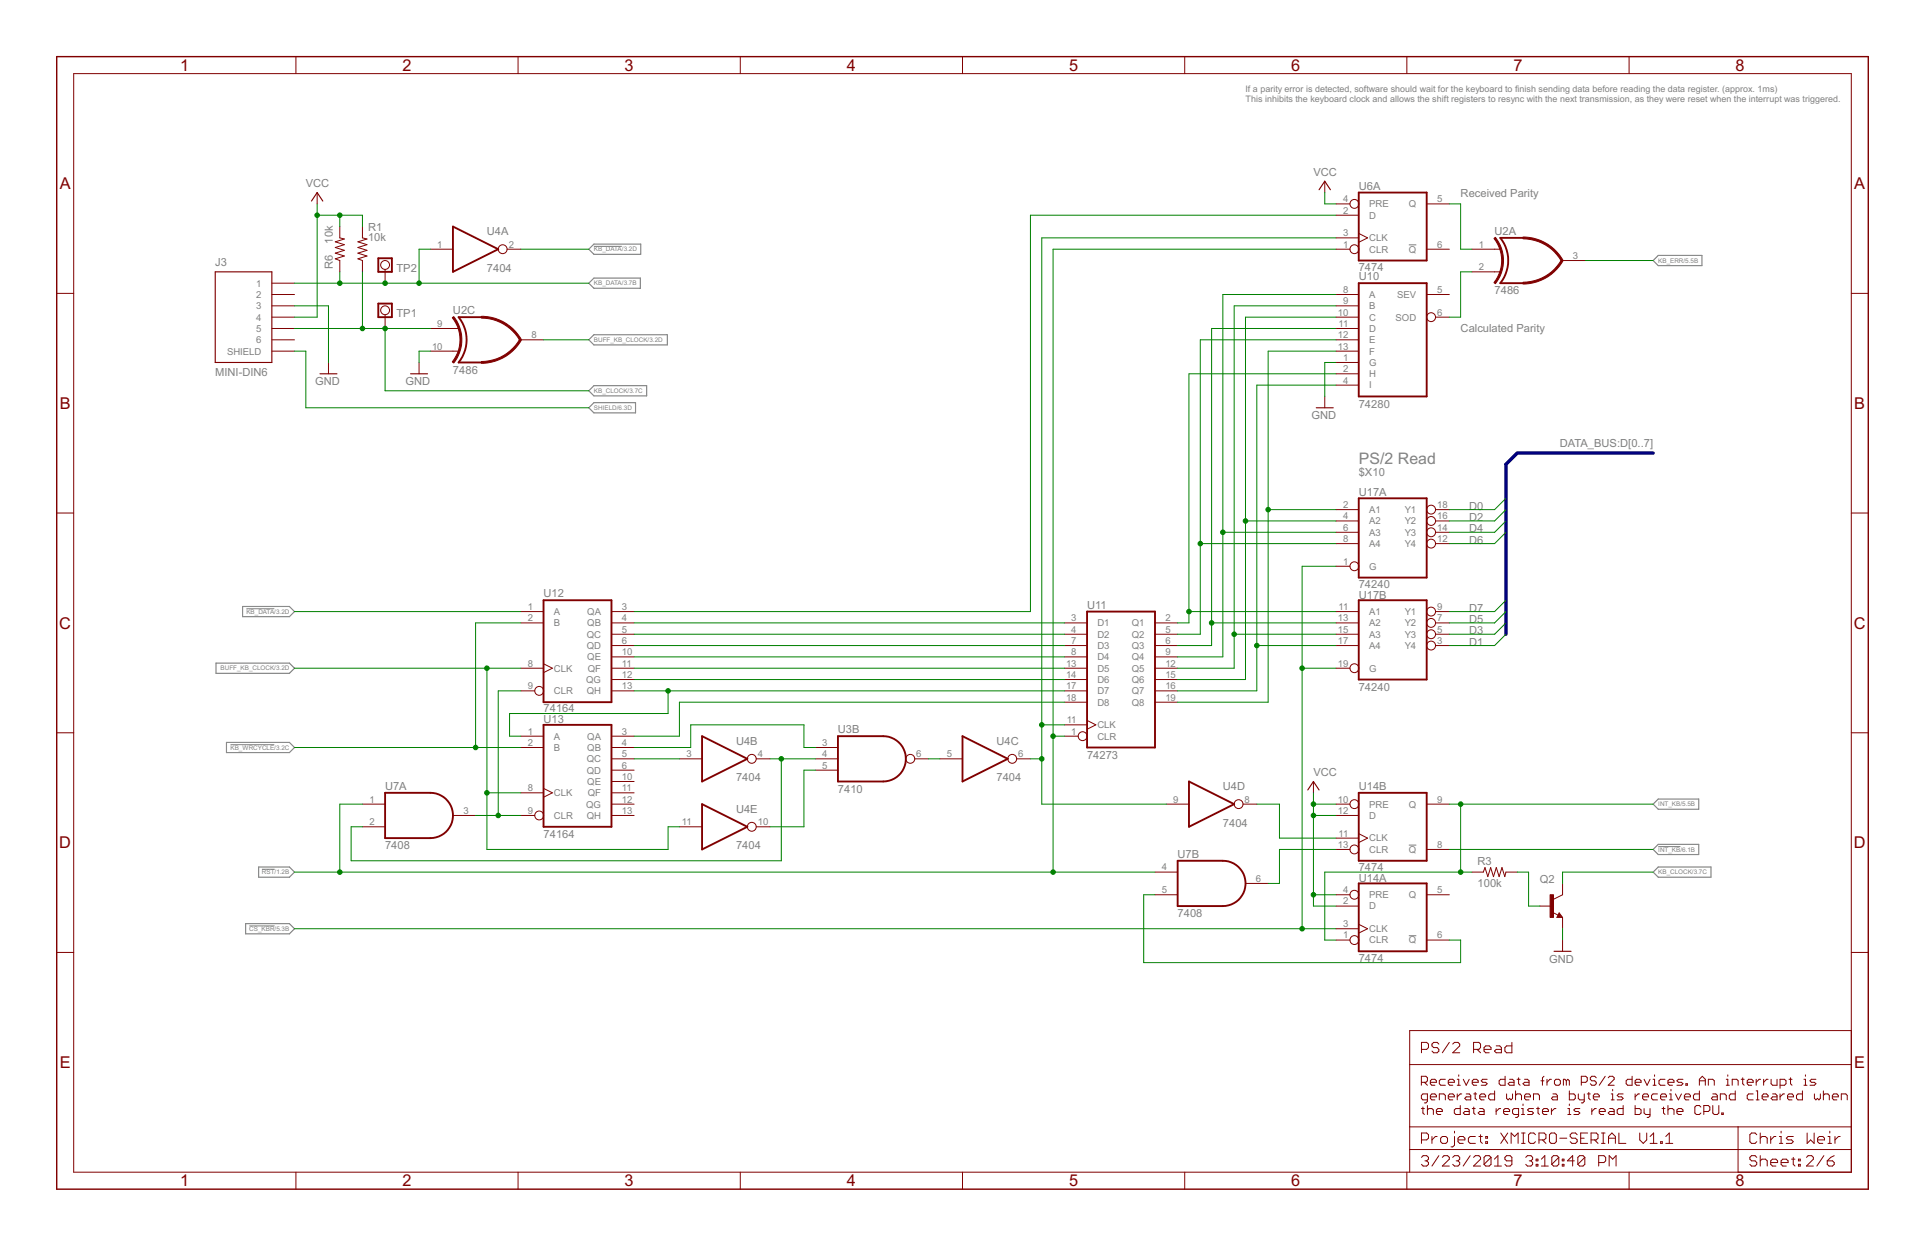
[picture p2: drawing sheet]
<svg xmlns="http://www.w3.org/2000/svg" width="432mm" height="279mm" viewBox="0 0 432 279" stroke-linecap="round" stroke-linejoin="round" font-family="sans-serif">
<path d="M133.2 55.2h6.3M316 54.9h1.7M55.3 136.5h6.2M51.7 167h9.8M58.8 194.9h2.8M316 189.5h1.7M372 189.8h4.9M55.9 207.6h5.7M316 209.8h1.7" fill="none" stroke="#808080" stroke-width=".22"/>
<g fill="none" stroke="#808080" stroke-width=".25">
<path d="M132.1 55.9l1.1-1.2h10.5v2.3h-10.5zM372 57.3h9.8v2.3h-9.8l-1.2-1.2zM132.1 76.2l1.1-1.1h16.5v2.2h-16.5zM132.1 63.5l1.1-1.1h10.4v2.2h-10.4zM132.1 87.6l1.1-1.1h11.9v2.3h-11.9zM132.1 91.4l1.1-1.1h9.4v2.3h-9.4zM54.4 136h10.5l1.2 1.1-1.2 1.2h-10.5zM48.5 148.7h16.4l1.2 1.1-1.2 1.2h-16.4zM50.8 166.5h14.1l1.2 1.1-1.2 1.2h-14.1zM372 179.2h9v2.3h-9l-1.2-1.2zM58 194.4h6.9l1.2 1.2-1.2 1.1h-6.9zM372 194.4h11.8v2.3h-11.8l-1.2-1.1z"/>
<path d="M372 189.3h9v2.3h-9l-1.2-1.1zM55.1 207.1h9.8l1.2 1.2-1.2 1.1h-9.8z"/>
</g>
<path d="M12.7 12.7h406.4v254h-406.4z" fill="none" stroke="#800000" stroke-width=".32"/>
<g fill="none" stroke="#800000" stroke-width=".22">
<path d="M16.5 16.5h398.8v246.3h-398.8zM66.4 12.7v3.8M116.2 12.7v3.8M166.1 12.7v3.8M215.9 12.7v3.8M265.7 12.7v3.8M315.6 12.7v3.8M365.4 12.7v3.8M71.1 43.2v2.5M76.2 50.8v2.5l1 .3-2 .6 2 .7-2 .6 2 .6-2 .7 2 .6-2 .6 1 .4v2.6M81.3 50.8v2.5l1 .3-2 .6 2 .7-2 .6 2 .6-2 .7 2 .6-2 .6 1 .4v2.6M96.5 55.9h5.1"/>
<path d="M113.7 55.9h3.1M297.2 40.6v2.6M299.7 55.9h3.1M299.7 48.3h5.1M299.7 53.3h5.1M299.7 45.7h3.1M304.8 52.3l2 1-2 1M320 55.9h5.1M320 45.7h5.1M330.2 55.9h6.3M350.5 58.4h5.1M12.7 65.8h3.8"/>
<path d="M61 66h5.1M61 71.1h5.1M61 68.6h5.1M61 73.7h5.1M61 76.2h5.1M61 78.7h5.1M61 63.5h5.1M86.4 60.4v3.1M86.4 70.5v3.2M96.5 73.7h6.4M96.5 78.7h6.4M116.8 76.2h5.1"/>
<path d="M299.7 66h5.1M299.7 71.1h5.1M299.7 68.6h5.1M299.7 73.7h5.1M299.7 76.2h5.1M299.7 78.7h5.1M320 66h5.1M322 71.1h3.1M330.2 61h6.3M415.3 65.8h3.8M73.7 81.3v2.5M94 81.3v2.5"/>
<path d="M297.2 88.9v2.5M299.7 81.3h5.1M299.7 83.8h5.1M299.7 86.4h5.1M12.7 115h3.8M299.7 114.3h5.1M299.7 116.8h5.1M299.7 119.4h5.1M322 114.3h3.1M322 116.8h3.1M322 119.4h3.1M415.3 115h3.8"/>
<path d="M116.8 137.1h5.1M116.8 139.7h5.1M137.2 137.1h5M137.2 139.7h5M238.8 139.7h5M259.1 139.7h5.1M299.7 137.1h5.1M299.7 139.7h5.1M299.7 127h3.1M299.7 121.9h5.1M322 137.1h3.1M322 139.7h3.1"/>
<path d="M322 121.9h3.1M116.8 149.8h5.1M116.8 154.9h3.2M121.9 148.8l2 1-2 1M137.2 142.2h5M137.2 144.8h5M137.2 149.8h5M137.2 154.9h5M137.2 147.3h5M137.2 152.4h5M238.8 142.2h5M238.8 144.8h5"/>
<path d="M238.8 149.8h5M238.8 154.9h5M238.8 147.3h5M238.8 152.4h5M238.8 157.5h5M259.1 142.2h5.1M259.1 144.8h5.1M259.1 149.8h5.1M259.1 154.9h5.1M259.1 147.3h5.1M259.1 152.4h5.1M259.1 157.5h5.1"/>
<path d="M299.7 142.2h5.1M299.7 144.8h5.1M299.7 149.8h3.1M322 142.2h3.1M322 144.8h3.1M12.7 164.3h3.8M116.8 165.1h5.1M116.8 167.6h5.1M116.8 177.8h5.1M121.9 176.8l2 1-2 1M137.2 165.1h5M137.2 167.6h5"/>
<path d="M137.2 170.2h5M137.2 172.7h5M137.2 177.8h5M137.2 175.2h5M152.4 170.2h5.1M169.6 170.2h3.1M182.9 167.6h5.1M182.9 170.2h5.1M182.9 172.7h5.1M205.2 170.2h3.1M210.8 170.2h5.1M228 170.2h3.1"/>
<path d="M238.8 165.1h3.1M238.8 162.5h5M243.8 161.5l2 1-2 1M294.6 175.2v2.6M415.3 164.3h3.8M81.3 180.3h5.1M81.3 185.4h5.1M101.6 182.9h5.1M116.8 182.9h3.2M137.2 182.9h5M137.2 180.3h5M152.4 185.4h5.1"/>
<path d="M169.6 185.4h3.1M259.1 195.6h5.1M261.6 180.3h5.1M278.8 180.3h3.1M279.4 198.1h5.1M299.7 190.5h3.1M299.7 182.9h5.1M299.7 187.9h5.1M299.7 180.3h3.1M304.8 186.9l2 1-2 1M320 190.5h5.1M320 180.3h5.1"/>
<path d="M330.2 195.6h2.5l.4-1.1 .6 2.1 .7-2.1 .6 2.1 .6-2.1 .7 2.1 .6-2.1 .6 2.1 .3-1h2.5M350.5 198.1v2.5l-2 1.1M12.7 213.6h3.8M259.1 200.6h5.1M299.7 200.6h3.1M299.7 203.2h5.1M299.7 210.8h3.1M299.7 208.3h5.1M304.8 207.3l2 1-2 .9M320 200.6h5.1M320 210.8h5.1M345.4 203.2h2.6"/>
<path d="M348.3 204.6l1.2 .6M349.7 204.7l.8 1h-1.3zM350.5 205.7v2.6M350.5 210.8v2.5M415.3 213.6h3.8M316.2 238.7h99.1M318.9 235.3h1.1l.4-.4v-.8l-.4-.4h-1.1v2.4M322.7 234.1l-.3-.4h-.8l-.4 .4v.4l.4 .4h.8l.3 .4v.4l-.3 .4h-.8l-.4-.4M325.1 233.7l-1.6 2.4M325.9 234.1l.4-.4h.7l.4 .4v.4l-1.5 1.6h1.5M330.5 235.3h1.2l.4-.4v-.8l-.4-.4h-1.2v2.4M331.3 235.3l.8 .8"/>
<path d="M332.9 235.3h1.6v-.4l-.4-.4h-.8l-.4 .4v.8l.4 .4h.8M335.6 234.5h.8l.4 .4v1.2h-1.2l-.4-.4 .4-.4h1.2M339.1 233.7v2.4h-1.2l-.3-.4v-.8l.3-.4h1.2M415.3 231.1h-99.1v31.7M316.2 252.7h99.1M316.2 257.8h99.1M318.8 242.7h1l.4-.3v-.7l-.4-.4h-1v2.1M318.8 248.6h.7M318.9 255.6h1.1l.4-.4v-.8l-.4-.3h-1.1v2.3M318.9 259.5l.3-.4h.8l.4 .4v.4l-.4 .4M319.2 248.2v1.4l.3 .3M319.5 242.7l.7 .7"/>
<path d="M320.2 246.6h-1l-.4-.3v-.7l.4-.3h1v1.7l-.4 .3h-.3M320.2 247.9v2M320.2 248.9l.3-.3h.7l.3 .3v1M320.8 242.7h1.4v-.3l-.3-.4h-.7l-.4 .4v.6l.4 .4h.7M320.8 246h1.4v-.4l-.3-.3h-.7l-.4 .3v.7l.4 .3h.7M321.2 254.8v1.6M322.2 249.2h1.3v-.3l-.3-.3h-.7l-.3 .3v.7l.3 .3h.7M322.4 254.8h-.4l-.8 .8M322.7 259.1l-1.5 2.4M322.9 246.6v-1.3h1l.3 .3v1M323.5 254.8h.8l.4 .4v.8l-.4 .4h-.8l-.3-.4v-.8zM323.5 259.5l.4-.4h.8l.4 .4v.4l-1.6 1.6h1.6"/>
<path d="M324.2 242h-1l-.3 .4v.6l.3 .4h1M324.9 242.7h1.3v-.3l-.3-.4h-.7l-.3 .4v.6l.3 .4h.7M324.9 246h1.3v-.4l-.3-.3h-.7l-.3 .3v.7l.3 .3h.7M325.9 259.5l.4-.4h.7l.4 .4v.4l-.4 .4M326.3 254.8v2l-.4 .4h-.4M326.3 253.7v.4M326.9 243.4h.7M326.9 242h.3v1.4M326.9 245.3v1.3M327 255.6h1.6v-.4l-.4-.4h-.8l-.4 .4v.8l.4 .4h.8M327.2 241v.3M327.6 247.9v2h-1l-.4-.3v-.7l.4-.3h1"/>
<path d="M327.9 245.3h-.3l-.7 .7M328.2 242l.7 1.4 .7-1.4M328.6 248.6h.6l.4 .3v1h-1l-.4-.3 .4-.4h1M328.9 245.3h.7l.3 .3v1h-1l-.3-.3 .3-.3h1M329.8 259.1l-1.6 2.4M330.2 242.7h1.4v-.3l-.4-.4h-.6l-.4 .4v.6l.4 .4h.6M330.2 248.6h.7M330.5 259.5l.4-.4h.8l.4 .4v.4l-1.6 1.6h1.6M330.6 245.3h.6M330.6 248.2v1.4l.3 .3M330.9 245v1.3l.3 .3M330.9 254.8h-1.1l-.4 .4v.8l.4 .4h1.1"/>
<path d="M331.7 254.8h.8M331.9 246h1.3v-.4l-.3-.3h-.6l-.4 .3v.7l.4 .3h.6M331.9 248.6h.7l.3 .3v1h-1l-.3-.3 .3-.4h1M332.1 254.4v1.6l.4 .4M333.3 254.8h.4v.4h-.4zM333.3 256h.4v.4h-.4zM333.6 242h-1l-.3 .4 .3 .3h.6l.4 .3-.4 .4h-.9M334.5 259.5l-.4-.4h-.8l-.4 .4v1.6M334.5 259.5v1.6l-.4 .4h-.8l-.4-.4M334.5 259.5l-1.6 1.6M335.2 259.9l.8-.8v2.4M335.3 244.6v2h-1l-.4-.3v-.7l.4-.3h1"/>
<path d="M335.6 248.6v1.3M336.6 248.6h-.3l-.7 .6M336.6 254.1l1.6 2.3M337.3 249.2h1.3v-.3l-.3-.3h-.7l-.3 .3v.7l.3 .3h.7M337.6 241.3v2.1h-1l-.3-.4v-.6l.3-.4h1M337.9 245.3v1l.4 .3 .3-.3 .3 .3 .4-.3v-1M338.2 254.1l-1.6 2.3M338.6 242h.7l.3 .4v1h-1l-.3-.4 .3-.3h1M339 256.4v-2.3l.7 .7 .8-.7v2.3M340 245.6l.3-.3h.7l.3 .3v1M340 244.6v2M340.3 242h.7"/>
<path d="M340.6 241.7v1.3l.4 .4M340.6 249.9h-1l-.3-.3v-.7l.3-.3h1v1.7l-.3 .3h-.3M341.3 248.6h.3v1.3M341.3 249.9h.7M341.3 254.1h.8M341.3 256.4h.8M341.6 247.6v.3M341.7 254.1v2.3M342 242h.6l.4 .4v1h-1l-.4-.4 .4-.3h1M342 246h1.3v-.4l-.3-.3h-.7l-.3 .3v.7l.3 .3h.7M342.2 259.5l.4-.4h.8l.4 .4v.4l-.4 .4M344 246.6v-1.3h1l.3 .3v1"/>
<path d="M344 248.6h-1l-.4 .3 .4 .3h.6l.4 .4-.4 .3h-1M344.4 254.4l-.4-.3h-.7l-.4 .3v1.6l.4 .4h.7l.4-.4M344.6 259.9h.4v.4h-.4zM344.7 248.6h.6M345 248.2v1.4l.3 .3M345.2 255.6h1.2l.4-.4v-.8l-.4-.3h-1.2v2.3M345.7 242.4h.6M345.8 259.9l.7-.8v2.4M346 249.2h1.3v-.3l-.3-.3h-.7l-.3 .3v.7l.3 .3h.7M346 255.6l.8 .8M346.3 241.3l-.3 .4v1.7M347 242v1.4"/>
<path d="M347.9 254.1h.8l.4 .3v1.6l-.4 .4h-.8l-.3-.4v-1.6zM348 242h-.3l-.7 .7M348 248.6v1.3M348.3 245.3h.7l.3 .3v1h-1l-.3-.3 .3-.3h1M348.7 242.4l.3-.4h.7l.3 .4v.6l-.3 .4h-.7l-.3-.4zM349 248.6h-.3l-.7 .6M349.7 259.5l-.5-.4h-.7l-.4 .4v1.6M349.7 259.5v1.6l-.5 .4h-.7l-.4-.4M349.7 259.5l-1.6 1.6M349.9 255.2h1.6M350.4 259.9h.4v.4h-.4zM351.3 242.4l-.3-.4h-.3v1.4"/>
<path d="M351.3 242.4v1M351.3 242.4l.4-.4 .3 .4v1M351.7 248.6h.3v1.3M351.7 249.9h.7M352 244.6v2h1l.4-.3v-.7l-.4-.3h-1M352 247.6v.3M353.8 254.4l-.4-.3h-.8l-.4 .3v.4l.4 .4h.8l.4 .4v.4l-.4 .4h-.8l-.4-.4M354 245.3v1l.4 .3h1M354.4 248.6h-1l-.4 .3 .4 .3h.6l.4 .4-.4 .3h-1M354.6 255.2h.7M354.7 242.7h1l.3-.3v-.7l-.3-.4h-1v2.1M355.4 245.3v1.7l-.4 .3h-.3"/>
<path d="M355.5 259.5l-.4-.4h-.8l-.4 .4v1.6M355.5 259.5v1.6l-.4 .4h-.8l-.4-.4M355.5 259.5l-1.6 1.6M356 245.3h.7M356.1 254.1h-1.5v2.3h1.5M356.4 245v1.3l.3 .3M356.9 255.6h1.2l.4-.4v-.8l-.4-.3h-1.2v2.3M357.1 248.6v1.3M357.4 246h1.3v-.4l-.3-.3h-.7l-.3 .3v.7l.3 .3h.7M357.7 255.6l.8 .8M358.1 241.7l-.4-.4h-.6l-.4 .4v.3l.4 .4h.6l.4 .3v.3l-.4 .4h-.6l-.4-.4M358.1 248.6h-.4l-.6 .6"/>
<path d="M358.7 249.2h1.4v-.3l-.4-.3h-.6l-.4 .3v.7l.4 .3h.6M359.2 254.1h.8M359.2 256.4h.8M359.6 254.1v2.3M360.1 241.3l-1.4 2.1M360.7 241.7l.4-.4h.6l.4 .4v.3l-1.4 1.4h1.4M360.8 255.2h1.6M360.8 256.4v-1.6l.8-.7 .8 .7v1.6M361.1 248.6h.6l.4 .3v1h-1l-.4-.3 .4-.4h1M361.4 245.3h.3v1.3M361.4 246.6h.7M361.7 244.3v.3"/>
<path d="M363.1 254.1v2.3h1.6M364.1 245.3h-1l-.3 .3 .3 .4h.6l.4 .3-.4 .3h-.9M364.1 247.9v2h-1l-.3-.3v-.7l.3-.3h1M366.1 241.3v2.1h-1l-.3-.4v-.6l.3-.4h1M366.8 242.7h1.3v-.3l-.3-.4h-.7l-.3 .4v.6l.3 .4h.7M366.8 245.3v1.3M366.8 247.9v2h1l.3-.3v-.7l-.3-.3h-1M367.8 245.3h-.3l-.7 .7M367.8 254.1v1.5l.8 .8 .8-.8v-1.5M368.4 246h1.4v-.4l-.3-.3h-.7l-.4 .3v.7l.4 .3h.7M368.8 242l.7 1.4 .6-1.4M368.8 248.6v1l.3 .3h1"/>
<path d="M370.1 248.6v1.7l-.3 .3h-.3M370.1 256.4h1.6M370.1 254.8l.8-.7v2.3M370.8 243.4h.7M370.8 242h.3v1.4M371.1 241v.3M371.8 245.3h-1l-.3 .3v.7l.3 .3h1M372.5 246h1.3v-.4l-.3-.3h-.7l-.3 .3v.7l.3 .3h.7M372.5 256h.4v.4h-.4zM372.8 248.6h.7M373.1 248.2v1.4l.4 .3M373.5 242h-1l-.4 .4v.6l.4 .4h1"/>
<path d="M373.7 256.4h1.5M373.7 254.8l.7-.7v2.3M374.1 242.7h1.4v-.3l-.3-.4h-.7l-.4 .4v.6l.4 .4h.7M374.1 247.9v2M374.1 248.9l.4-.3h.7l.3 .3v1M374.5 245.3h.3v1.3M374.5 246.6h.7M374.8 244.3v.3M375.8 245.3l.7 1.3 .7-1.3M376.2 249.2h1.3v-.3l-.3-.3h-.7l-.3 .3v.7l.3 .3h.7M377.5 242h-1l-.3 .4 .3 .3h.7l.3 .3-.3 .4h-1M377.8 246h1.4v-.4l-.4-.3h-.6l-.4 .3v.7l.4 .3h.6"/>
<path d="M378.2 243h.3v.4h-.3zM381.2 242.4h1.3M381.2 243.4v-1.4l.6-.7 .7 .7v1.4M381.2 244.6v2h-1l-.3-.3v-.7l.3-.3h1M381.5 248.2l-.3-.3h-.7l-.3 .3v1.4l.3 .3h.7l.3-.3M382.2 249.2h1l.3-.3v-.7l-.3-.3h-1v2M383.2 243.4v-1.4h1l.3 .4v1M384.2 245.3h.7l.3 .3v1h-1l-.3-.3 .3-.3h1M384.2 247.9v1.7l.3 .3h.7l.4-.3v-1.7M385.9 246.6v-1.3h1l.3 .3v1M386.2 249.6h.3v.3h-.3zM387.2 243.4h.7"/>
<path d="M387.2 242h.4v1.4M387.6 241v.3M388.6 243.4v-1.4h1l.3 .4v1M389.2 244.6v2h-1l-.3-.3v-.7l.3-.3h1M389.9 252.7v10.1M390.6 242h.6M390.9 241.7v1.3l.3 .4M391.9 242.7h1.4v-.3l-.4-.4h-.7l-.3 .4v.6l.3 .4h.7M393.3 245.3h-1.1l-.3 .3v.7l.3 .3h1.1M393.9 242v1.4M393.9 246.6h.7M393.9 244.6h.4v2"/>
<path d="M394.1 254.4l-.4-.3h-.8l-.4 .3v1.6l.4 .4h.8l.4-.4M394.1 259.5l-.4-.4h-.8l-.4 .4v.4l.4 .4h.8l.4 .4v.4l-.4 .4h-.8l-.4-.4M394.8 255.2l.4-.4h.8l.4 .4v1.2M394.8 254.1v2.3M394.8 259.1v2.4M394.9 242h-.3l-.7 .7M395.3 246h1.3v-.4l-.3-.3h-.7l-.3 .3v.7l.3 .3h.7M395.6 242v1.4M396.6 242h-.3l-.7 .7M397.2 254.8v1.6M397.3 242v1l.3 .4h1v-1.4M397.6 245.3h.7l.3 .3v1h-1l-.3-.3 .3-.3h1"/>
<path d="M398.4 254.8h-.4l-.8 .8M399.1 254.8h.4v1.6M399.1 256.4h.8M399.3 243.4h1l.3-.4v-.6l-.3-.4h-1v2M399.3 245.3v1.3M399.5 253.7v.4M400.3 245.3h-.3l-.7 .7M401 246h1.3v-.4l-.3-.3h-.7l-.3 .3v.7l.3 .3h.7M401.3 242h.7M401.6 241.7v1.3l.4 .4M401.9 259.9h.7M402.3 254.8h-1.2l-.4 .4 .4 .4h.8l.4 .4-.4 .4h-1.2"/>
<path d="M402.3 259.5v1.6l.3 .4M403.4 259.9h.4v.4h-.4zM404.3 244.6v2h-1l-.3-.3v-.7l.3-.3h1M404.6 243.4h.7M404.6 242h.4v1.4M405 241v.3M405.2 259.5l.4-.4h.8l.4 .4v.4l-1.6 1.6h1.6M405.4 254.1v2.3l.7-.8 .8 .8v-2.3M407 245.3v1l.3 .3 .4-.3 .3 .3 .3-.3v-1M407.3 242h-1l-.3 .4 .3 .3h.7l.3 .3-.3 .4h-1M407.7 255.6h1.6v-.4l-.4-.4h-.8l-.4 .4v.8l.4 .4h.8M409 245.6l.3-.3h.7l.3 .3v1"/>
<path d="M409 244.6v2M409.1 259.1l-1.6 2.4M410 254.8h.4v1.6M410 256.4h.8M410.4 253.7v.4M411 246h1.3v-.4l-.3-.3h-.6l-.4 .3v.7l.4 .3h.6M411.4 259.1l-.7 .4-.8 .8M411.6 254.8v1.6M412.8 254.8h-.4l-.8 .8M413 246.6v-1.3h1l.4 .3v1M66.4 262.8v3.9M116.2 262.8v3.9"/>
<path d="M166.1 262.8v3.9M215.9 262.8v3.9M265.7 262.8v3.9M315.6 262.8v3.9M319.6 260.3h.4M320 260.3l.4 .4v.4l-.4 .4h-.8l-.3-.4M326.6 260.3h.4M327 260.3l.4 .4v.4l-.4 .4h-.7l-.4-.4M335.2 261.5h1.6M339.1 260.3h-1.2l-.3-.4v-.4l.3-.4h.8l.4 .4v1.6l-.4 .4h-.8l-.3-.4M343 260.3h.4M343.4 260.3l.4 .4v.4l-.4 .4h-.8l-.4-.4"/>
<path d="M344.6 261.1h.4v.4h-.4zM345.8 261.5h1.5M350.4 261.1h.4v.4h-.4zM353.1 260.3h-1.5l1.2-1.2v2.4M358.6 260.7h1.2l.4-.4v-.8l-.4-.4h-1.2v2.4M361 261.5v-2.4l.7 .8 .8-.8v2.4M365.4 262.8v3.9M394.8 260.3l.4-.4h.8l.4 .4v1.2M397.2 260.7h1.5v-.4l-.3-.4h-.8l-.4 .4v.8l.4 .4h.8M399.5 260.7h1.6v-.4l-.4-.4h-.8l-.4 .4v.8l.4 .4h.8M403.4 261.1h.4v.4h-.4zM409.9 260.3h1.2l.3 .4v.4l-.3 .4h-.8l-.4-.4z"/>
<circle cx="86.4" cy="59.4" r=".99"/>
<circle cx="112.8" cy="55.9" r=".99"/>
<circle cx="303.8" cy="55.9" r=".99"/>
<circle cx="303.8" cy="45.7" r=".99"/>
<circle cx="86.4" cy="69.6" r=".99"/>
<circle cx="321" cy="71.1" r=".99"/>
<circle cx="321" cy="119.4" r=".99"/>
<circle cx="321" cy="116.8" r=".99"/>
<circle cx="321" cy="114.3" r=".99"/>
<circle cx="303.8" cy="127" r=".99"/>
<circle cx="321" cy="121.9" r=".99"/>
<circle cx="321" cy="139.7" r=".99"/>
<circle cx="321" cy="137.1" r=".99"/>
<circle cx="120.9" cy="154.9" r=".99"/>
<circle cx="303.8" cy="149.8" r=".99"/>
<circle cx="321" cy="142.2" r=".99"/>
<circle cx="321" cy="144.8" r=".99"/>
<circle cx="168.6" cy="170.2" r=".99"/>
<circle cx="204.2" cy="170.2" r=".99"/>
<circle cx="227.1" cy="170.2" r=".99"/>
<circle cx="242.8" cy="165.1" r=".99"/>
<circle cx="120.9" cy="182.9" r=".99"/>
<circle cx="168.6" cy="185.4" r=".99"/>
<circle cx="277.8" cy="180.3" r=".99"/>
<circle cx="303.8" cy="190.5" r=".99"/>
<circle cx="303.8" cy="180.3" r=".99"/>
<circle cx="303.8" cy="210.8" r=".99"/>
<circle cx="303.8" cy="200.6" r=".99"/>
</g>
<g fill="none" stroke="#800000" stroke-width=".42">
<path d="M84.9 57.9h3v3.1h-3zM101.6 50.8l10.2 5.1-10.2 5.1zM304.8 43.2h15.2v15.2h-15.2zM341.6 53.3h-5.1a8.1 8.1 0 0 1 0 10.2h5.1M84.9 68.1h3v3h-3zM107.9 71.1h-5a8.1 8.1 0 0 1 0 10.2h5M304.8 63.5h15.2v25.4h-15.2zM304.8 111.7h15.2v17.8h-15.2zM121.9 134.6h15.3v22.9h-15.3zM243.8 137.1h15.3v30.5h-15.3zM304.8 134.6h15.2v17.8h-15.2zM86.4 177.8h10.1a5.1 5.1 0 0 1 5.1 5.1 5.1 5.1 0 0 1-5.1 5h-10.1z"/>
<path d="M121.9 162.5h15.3v22.9h-15.3zM157.5 165.1l10.1 5.1-10.1 5zM188 165.1h10.1a5.1 5.1 0 0 1 5.1 5.1 5.1 5.1 0 0 1-5.1 5h-10.1zM215.9 165.1l10.2 5.1-10.2 5zM266.7 175.2l10.1 5.1-10.1 5.1zM304.8 177.8h15.2v15.2h-15.2zM157.5 180.3l10.1 5.1-10.1 5.1zM264.2 193h10.1a5.1 5.1 0 0 1 5.1 5.1 5.1 5.1 0 0 1-5.1 5.1h-10.1zM304.8 198.1h15.2v15.2h-15.2z"/>
</g>
<path d="M69.9 45.1l1.2-1.9 1.3 1.9M295.9 42.5l1.3-1.9 1.2 1.9M48.3 61h12.7v20.3h-12.7zM71.8 83.8h3.8M92.1 83.8h3.8M295.3 91.4h3.8M293.3 177.1l1.3-1.9 1.3 1.9M348.6 213.3h3.8M349.7 205.2l.2 .3h-.4l.2-.5 .5 .6h-.7" fill="none" stroke="#800000" stroke-width=".25"/>
<path d="M347.7 200.6h.8v5.1h-.8z" fill="#800000" stroke="#800000" stroke-width=".22"/>
<g fill="#800000" stroke="#800000" stroke-width=".22">
<path d="M341.6 63.3a9.9 9.9 0 0 0 8.6-5l.4 .2a10.2 10.2 0 0 1-9 5.2z" fill-rule="evenodd"/>
<path d="M341.6 53.1a10.3 10.3 0 0 1 9 5.3l-.4 .2a9.9 9.9 0 0 0-8.6-5z" fill-rule="evenodd"/>
<path d="M335.1 53.5l.3-.3a8.3 8.3 0 0 1 0 10.4l-.3-.2a7.9 7.9 0 0 0 0-9.9z" fill-rule="evenodd"/>
<path d="M108 81.1a9.9 9.9 0 0 0 8.6-5l.3 .1a10.2 10.2 0 0 1-8.9 5.3z" fill-rule="evenodd"/>
<path d="M108 70.9a10.2 10.2 0 0 1 8.9 5.2l-.3 .2a9.9 9.9 0 0 0-8.6-5z" fill-rule="evenodd"/>
<path d="M101.5 71.2l.3-.2a8.3 8.3 0 0 1 0 10.4l-.3-.2a7.9 7.9 0 0 0 0-10z" fill-rule="evenodd"/>
</g>
<path d="M370.8 101.6h-30.5l-2.5 2.5v38.1" fill="none" stroke="#000080" stroke-width=".76"/>
<g fill="none" stroke="#008000" stroke-width=".22">
<path d="M71.1 45.7v25.4h-5M71.1 48.3h10.2v2.5M76.2 48.3v2.5M96.5 55.9h-2.5v7.6M116.8 55.9h15.3M297.2 43.2v2.5h2.5M299.7 48.3h-68.6v88.8h-88.9M299.7 53.3h-66v127h27.9M299.7 55.9h-63.5v139.7M325.1 45.7h2.5v10.2h2.6M355.6 58.4h15.2M66.1 78.7h2.5v12.7h63.5"/>
<path d="M66.1 68.6h7.6v12.7M66.1 73.7h30.4M66.1 63.5h66M76.2 61v2.5M81.3 61v12.7M86.4 73.7v13.9h45.7M96.5 78.7h-2.5v2.6M121.9 76.2h10.2M299.7 76.2h-30.5v66h-5M299.7 73.7h-27.9v71.1h-7.6M299.7 71.1h-20.3v81.3h-15.2M299.7 78.7h-15.2v78.8h-20.3"/>
<path d="M299.7 68.6h-22.9v81.2h-12.6M299.7 66h-25.4v81.3h-10.1M330.2 61h-2.6v10.1h-2.5M299.7 83.8h-33v55.9h-2.5M299.7 81.3h-2.5v7.6M299.7 86.4h-17.8v68.5h-17.7M274.3 119.4h25.4M279.4 116.8h20.3M284.5 114.3h15.2M337.8 119.4l-2.5 2.5h-10.2M337.8 116.8l-2.5 2.6h-10.2M337.8 114.3l-2.5 2.5h-10.2"/>
<path d="M337.8 111.7l-2.5 2.6h-10.2M66.1 137.1h50.7M116.8 139.7h-10.1v27.9M142.2 139.7h96.6M266.7 137.1h33M269.2 121.9h30.5M271.8 139.7h27.9M299.7 127h-7.6v81.3M337.8 134.6l-2.5 2.5h-10.2M337.8 137.1l-2.5 2.6h-10.2M337.8 139.7l-2.5 2.5h-10.2M66.1 149.8h50.7"/>
<path d="M109.2 149.8v40.7h40.7v-5.1h2.5M116.8 154.9h-5v28M142.2 142.2h96.6M142.2 144.8h96.6M142.2 154.9h96.6M142.2 152.4h96.6M142.2 149.8h96.6M142.2 147.3h96.6M149.9 154.9v5.1h-35.6v5.1h2.5M238.8 157.5h-86.4v7.6h-10.2M276.8 142.2h22.9M281.9 144.8h17.8"/>
<path d="M292.1 149.8h7.6M337.8 142.2l-2.5 2.6h-10.2M66.1 167.6h50.7M109.2 177.8h7.6M142.2 170.2h10.2M142.2 167.6h12.7v-5.1h25.4v5.1h2.6M172.7 170.2h10.2M175.3 170.2v22.8h-96.5v-7.6h2.5M182.9 172.7h-2.6v12.7h-7.6M208.3 170.2h2.5M231.1 170.2h2.6M233.7 162.5h5.1"/>
<path d="M236.2 165.1h2.6M294.6 177.8v25.4h5.1M66.1 195.6h193M81.3 180.3h-5.1v15.3M106.7 182.9h10.1M281.9 180.3h5.1v7.6h12.7M294.6 182.9h5.1M294.6 180.3h5.1M299.7 190.5h-12.7v7.6h-2.5M325.1 180.3h45.7M325.1 190.5h45.7M327.6 180.3v15.3"/>
<path d="M330.2 195.6h-33v15.2h2.5M340.3 195.6h2.6v7.6h2.5M370.8 195.6h-20.3v2.5M66.1 208.3h233.6M259.1 200.6h-2.6v15.3h71.1v-5.1h-2.5M294.6 200.6h5.1M350.5 208.3v2.5"/>
</g>
<g fill="#008000" stroke="#008000" stroke-width=".22">
<circle cx="294.6" cy="180.3" r=".51"/>
<circle cx="294.6" cy="200.6" r=".51"/>
<circle cx="294.6" cy="182.9" r=".51"/>
<circle cx="76.2" cy="48.3" r=".51"/>
<circle cx="71.1" cy="48.3" r=".51"/>
<circle cx="236.2" cy="195.6" r=".51"/>
<circle cx="76.2" cy="195.6" r=".51"/>
<circle cx="236.2" cy="165.1" r=".51"/>
<circle cx="149.9" cy="154.9" r=".51"/>
<circle cx="175.3" cy="170.2" r=".51"/>
<circle cx="233.7" cy="162.5" r=".51"/>
<circle cx="233.7" cy="170.2" r=".51"/>
<circle cx="111.8" cy="182.9" r=".51"/>
<circle cx="284.5" cy="114.3" r=".51"/>
<circle cx="281.9" cy="144.8" r=".51"/>
<circle cx="279.4" cy="116.8" r=".51"/>
<circle cx="276.8" cy="142.2" r=".51"/>
<circle cx="271.8" cy="139.7" r=".51"/>
<circle cx="269.2" cy="121.9" r=".51"/>
<circle cx="266.7" cy="137.1" r=".51"/>
<circle cx="274.3" cy="119.4" r=".51"/>
<circle cx="106.7" cy="167.6" r=".51"/>
<circle cx="292.1" cy="149.8" r=".51"/>
<circle cx="292.1" cy="208.3" r=".51"/>
<circle cx="327.6" cy="180.3" r=".51"/>
<circle cx="327.6" cy="195.6" r=".51"/>
<circle cx="109.2" cy="149.8" r=".51"/>
<circle cx="109.2" cy="177.8" r=".51"/>
<circle cx="81.3" cy="73.7" r=".51"/>
<circle cx="86.4" cy="73.7" r=".51"/>
<circle cx="76.2" cy="63.5" r=".51"/>
<circle cx="94" cy="63.5" r=".51"/>
<circle cx="86.4" cy="63.5" r=".51"/>
</g>
<g font-size="4.1" fill="#800000">
<text x="40.4" y="15.9">1</text>
<text x="90.3" y="15.9">2</text>
<text x="140.1" y="15.9">3</text>
<text x="190" y="15.9">4</text>
<text x="239.8" y="15.9">5</text>
<text x="289.6" y="15.9">6</text>
<text x="339.5" y="15.9">7</text>
<text x="389.3" y="15.9">8</text>
<text x="13.4" y="42.4">A</text>
<text x="415.9" y="42.4">A</text>
<text x="13.4" y="91.7">B</text>
<text x="415.9" y="91.7">B</text>
<text x="13.3" y="141">C</text>
<text x="415.8" y="141">C</text>
<text x="13.3" y="190.2">D</text>
<text x="415.8" y="190.2">D</text>
<text x="13.4" y="239.5">E</text>
<text x="415.9" y="239.5">E</text>
<text x="40.4" y="266">1</text>
<text x="90.3" y="266">2</text>
<text x="140.1" y="266">3</text>
<text x="190" y="266">4</text>
<text x="239.8" y="266">5</text>
<text x="289.6" y="266">6</text>
<text x="339.5" y="266">7</text>
<text x="389.3" y="266">8</text>
</g>
<text font-size="4" fill="#808080" x="304.8" y="104.1">PS/2 Read</text>
<g font-size="2.8" fill="#808080">
<text x="68.6" y="41.9">VCC</text>
<text x="294.6" y="39.4">VCC</text>
<text x="304.8" y="42.5">U6A</text>
<text x="327.6" y="44.1">Received Parity</text>
<text x="82.6" y="51.8">R1</text>
<text x="109.2" y="52.7">U4A</text>
<text x="335.3" y="52.7">U2A</text>
<text x="48.3" y="59.7">J3</text>
<text x="74.7" y="54.6" transform="rotate(-90 74.7 54.6)">10k</text>
<text x="82.6" y="54.1">10k</text>
<text x="74.7" y="60.3" transform="rotate(-90 74.7 60.3)">R6</text>
<text x="88.9" y="61">TP2</text>
<text x="109.2" y="61">7404</text>
<text x="304.8" y="60.7">7474</text>
<text x="304.8" y="62.9">U10</text>
<text x="88.9" y="71.1">TP1</text>
<text x="101.6" y="70.5">U2C</text>
<text x="335.3" y="66">7486</text>
<text x="327.6" y="74.5">Calculated Parity</text>
<text x="101.6" y="83.8">7486</text>
<text x="48.3" y="84.3">MINI-DIN6</text>
<text x="70.7" y="86.4">GND</text>
<text x="91" y="86.4">GND</text>
<text x="294.2" y="94">GND</text>
<text x="304.8" y="91.4">74280</text>
<text x="349.9" y="100.3">DATA_BUS:D[0..7]</text>
<text x="304.8" y="106.7">$X10</text>
<text x="304.8" y="111.1">U17A</text>
<text x="329.5" y="119.4">D4</text>
<text x="329.5" y="116.8">D2</text>
<text x="329.5" y="114.3">D0</text>
<text x="329.5" y="121.9">D6</text>
<text x="304.8" y="131.8">74240</text>
<text x="121.9" y="134">U12</text>
<text x="243.8" y="136.5">U11</text>
<text x="304.8" y="134.2">U17B</text>
<text x="329.5" y="137.1">D7</text>
<text x="329.5" y="139.7">D5</text>
<text x="329.5" y="142.2">D3</text>
<text x="329.5" y="144.8">D1</text>
<text x="304.8" y="154.9">74240</text>
<text x="121.9" y="159.7">74164</text>
<text x="121.9" y="162.2">U13</text>
<text x="165.1" y="167">U4B</text>
<text x="188" y="164.4">U3B</text>
<text x="223.5" y="167">U4C</text>
<text x="243.8" y="170.2">74273</text>
<text x="294.6" y="174">VCC</text>
<text x="86.4" y="177.1">U7A</text>
<text x="165.1" y="175.2">7404</text>
<text x="188" y="177.8">7410</text>
<text x="223.5" y="175.2">7404</text>
<text x="274.3" y="177.1">U4D</text>
<text x="304.8" y="177.1">U14B</text>
<text x="165.1" y="182.2">U4E</text>
<text x="274.3" y="185.4">7404</text>
<text x="86.4" y="190.5">7408</text>
<text x="121.9" y="187.9">74164</text>
<text x="165.1" y="190.5">7404</text>
<text x="264.2" y="192.4">U7B</text>
<text x="304.8" y="195.3">7474</text>
<text x="304.8" y="197.7">U14A</text>
<text x="331.5" y="194.1">R3</text>
<text x="331.5" y="198.9">100k</text>
<text x="345.4" y="198.1">Q2</text>
<text x="264.2" y="205.7">7408</text>
<text x="304.8" y="215.6">7474</text>
<text x="347.5" y="215.9">GND</text>
</g>
<g font-size="2.4" fill="#808080">
<text x="301.3" y="47.9">2</text>
<text x="301.3" y="45.4">4</text>
<text x="307.1" y="46.5">PRE</text>
<text x="316" y="46.5">Q</text>
<text x="322.4" y="45.4">5</text>
<text x="301.3" y="53">3</text>
<text x="307.1" y="49">D</text>
<text x="98.1" y="55.5">1</text>
<text x="114.1" y="55.5">2</text>
<text x="301.3" y="55.5">1</text>
<text x="307.1" y="56.6">CLR</text>
<text x="307.1" y="54.1">CLK</text>
<text x="316" y="56.6">Q</text>
<text x="322.4" y="55.5">6</text>
<text x="331.7" y="55.5">1</text>
<text x="352.8" y="58.1">3</text>
<text x="57.5" y="64.3">1</text>
<text x="301.3" y="65.7">8</text>
<text x="322.4" y="65.7">5</text>
<text x="331.7" y="60.6">2</text>
<text x="57.5" y="66.8">2</text>
<text x="57.5" y="69.3">3</text>
<text x="57.5" y="71.9">4</text>
<text x="300.1" y="70.8">10</text>
<text x="301.3" y="68.2">9</text>
<text x="307.1" y="66.8">A</text>
<text x="307.1" y="69.3">B</text>
<text x="307.1" y="71.9">C</text>
<text x="313.1" y="71.9">SOD</text>
<text x="313.4" y="66.8">SEV</text>
<text x="322.4" y="70.8">6</text>
<text x="57.5" y="74.4">5</text>
<text x="57.5" y="77">6</text>
<text x="98.1" y="73.3">9</text>
<text x="119.2" y="75.8">8</text>
<text x="300.1" y="75.8">12</text>
<text x="300.2" y="73.3">11</text>
<text x="307.1" y="74.4">D</text>
<text x="307.1" y="77">E</text>
<text x="50.9" y="79.5">SHIELD</text>
<text x="96.9" y="78.4">10</text>
<text x="300.1" y="78.4">13</text>
<text x="301.3" y="80.9">1</text>
<text x="301.3" y="83.5">2</text>
<text x="307.1" y="82">G</text>
<text x="307.1" y="79.5">F</text>
<text x="301.3" y="86">4</text>
<text x="307.1" y="84.6">H</text>
<text x="307.1" y="87.1">I</text>
<text x="301.3" y="113.9">2</text>
<text x="322.4" y="113.9">18</text>
<text x="301.3" y="116.5">4</text>
<text x="301.3" y="119">6</text>
<text x="307.1" y="115">A1</text>
<text x="307.1" y="117.6">A2</text>
<text x="315.1" y="117.6">Y2</text>
<text x="315.1" y="115">Y1</text>
<text x="322.4" y="119">14</text>
<text x="322.4" y="116.5">16</text>
<text x="301.3" y="121.6">8</text>
<text x="307.1" y="120.1">A3</text>
<text x="307.1" y="122.7">A4</text>
<text x="315.1" y="122.7">Y4</text>
<text x="315.1" y="120.1">Y3</text>
<text x="322.4" y="121.6">12</text>
<text x="301.3" y="126.6">1</text>
<text x="307.1" y="127.7">G</text>
<text x="118.4" y="136.8">1</text>
<text x="124.3" y="137.9">A</text>
<text x="131.7" y="137.9">QA</text>
<text x="139.5" y="136.8">3</text>
<text x="300.2" y="136.8">11</text>
<text x="307.1" y="137.9">A1</text>
<text x="315.1" y="137.9">Y1</text>
<text x="322.4" y="136.8">9</text>
<text x="118.4" y="139.3">2</text>
<text x="124.3" y="140.4">B</text>
<text x="131.6" y="143">QC</text>
<text x="131.7" y="140.4">QB</text>
<text x="139.5" y="139.3">4</text>
<text x="139.5" y="141.9">5</text>
<text x="240.3" y="139.3">3</text>
<text x="240.3" y="141.9">4</text>
<text x="246.2" y="140.4">D1</text>
<text x="246.2" y="143">D2</text>
<text x="253.9" y="140.4">Q1</text>
<text x="253.9" y="143">Q2</text>
<text x="261.4" y="139.3">2</text>
<text x="261.4" y="141.9">5</text>
<text x="300.1" y="139.3">13</text>
<text x="300.1" y="141.9">15</text>
<text x="307.1" y="140.4">A2</text>
<text x="307.1" y="143">A3</text>
<text x="315.1" y="143">Y3</text>
<text x="315.1" y="140.4">Y2</text>
<text x="322.4" y="141.9">5</text>
<text x="322.4" y="139.3">7</text>
<text x="118.4" y="149.5">8</text>
<text x="131.6" y="145.5">QD</text>
<text x="131.7" y="148.1">QE</text>
<text x="139.5" y="144.4">6</text>
<text x="139.5" y="146.9">10</text>
<text x="139.5" y="149.5">11</text>
<text x="239.1" y="149.5">13</text>
<text x="240.3" y="144.4">7</text>
<text x="240.3" y="146.9">8</text>
<text x="246.2" y="145.5">D3</text>
<text x="246.2" y="148.1">D4</text>
<text x="253.9" y="145.5">Q3</text>
<text x="253.9" y="148.1">Q4</text>
<text x="261.4" y="144.4">6</text>
<text x="261.4" y="146.9">9</text>
<text x="261.4" y="149.5">12</text>
<text x="300.1" y="149.5">19</text>
<text x="300.1" y="144.4">17</text>
<text x="307.1" y="145.5">A4</text>
<text x="315.1" y="145.5">Y4</text>
<text x="322.4" y="144.4">3</text>
<text x="118.4" y="154.6">9</text>
<text x="124.3" y="150.6">CLK</text>
<text x="124.3" y="155.7">CLR</text>
<text x="131.5" y="153.1">QG</text>
<text x="131.6" y="155.7">QH</text>
<text x="131.8" y="150.6">QF</text>
<text x="139.5" y="152">12</text>
<text x="139.5" y="154.6">13</text>
<text x="239.1" y="152">14</text>
<text x="239.1" y="154.6">17</text>
<text x="246.2" y="150.6">D5</text>
<text x="246.2" y="153.1">D6</text>
<text x="246.2" y="155.7">D7</text>
<text x="253.9" y="150.6">Q5</text>
<text x="253.9" y="153.1">Q6</text>
<text x="253.9" y="155.7">Q7</text>
<text x="261.4" y="152">15</text>
<text x="261.4" y="154.6">16</text>
<text x="307.1" y="150.6">G</text>
<text x="239.1" y="157.1">18</text>
<text x="246.2" y="158.2">D8</text>
<text x="253.9" y="158.2">Q8</text>
<text x="261.4" y="157.1">19</text>
<text x="118.4" y="164.7">1</text>
<text x="118.4" y="167.3">2</text>
<text x="124.3" y="165.8">A</text>
<text x="131.7" y="165.8">QA</text>
<text x="139.5" y="164.7">3</text>
<text x="139.5" y="167.3">4</text>
<text x="184.4" y="167.3">3</text>
<text x="239.3" y="162.2">11</text>
<text x="240.3" y="164.7">1</text>
<text x="246.2" y="165.8">CLR</text>
<text x="246.2" y="163.3">CLK</text>
<text x="124.3" y="168.4">B</text>
<text x="131.6" y="170.9">QC</text>
<text x="131.6" y="173.5">QD</text>
<text x="131.7" y="168.4">QB</text>
<text x="139.5" y="169.8">5</text>
<text x="139.5" y="172.3">6</text>
<text x="154" y="169.8">3</text>
<text x="170" y="169.8">4</text>
<text x="184.4" y="169.8">4</text>
<text x="184.4" y="172.3">5</text>
<text x="205.5" y="169.8">6</text>
<text x="212.4" y="169.8">5</text>
<text x="228.4" y="169.8">6</text>
<text x="82.9" y="180">1</text>
<text x="118.4" y="177.4">8</text>
<text x="124.3" y="178.5">CLK</text>
<text x="131.7" y="176">QE</text>
<text x="131.8" y="178.5">QF</text>
<text x="139.5" y="174.9">10</text>
<text x="139.5" y="177.4">11</text>
<text x="139.5" y="180">12</text>
<text x="263.2" y="180">9</text>
<text x="279.2" y="180">8</text>
<text x="300.1" y="180">10</text>
<text x="322.4" y="180">9</text>
<text x="82.9" y="185">2</text>
<text x="103.9" y="182.5">3</text>
<text x="118.4" y="182.5">9</text>
<text x="124.3" y="183.6">CLR</text>
<text x="131.5" y="181.1">QG</text>
<text x="131.6" y="183.6">QH</text>
<text x="139.5" y="182.5">13</text>
<text x="152.9" y="185">11</text>
<text x="170" y="185">10</text>
<text x="300.1" y="182.5">12</text>
<text x="307.1" y="183.6">D</text>
<text x="307.1" y="181.1">PRE</text>
<text x="316" y="181.1">Q</text>
<text x="300.1" y="190.1">13</text>
<text x="300.2" y="187.6">11</text>
<text x="307.1" y="191.2">CLR</text>
<text x="307.1" y="188.7">CLK</text>
<text x="316" y="191.2">Q</text>
<text x="322.4" y="190.1">8</text>
<text x="260.6" y="195.2">4</text>
<text x="281.7" y="197.7">6</text>
<text x="260.6" y="200.3">5</text>
<text x="301.3" y="202.8">2</text>
<text x="301.3" y="200.3">4</text>
<text x="307.1" y="203.9">D</text>
<text x="307.1" y="201.4">PRE</text>
<text x="316" y="201.4">Q</text>
<text x="322.4" y="200.3">5</text>
<text x="301.3" y="207.9">3</text>
<text x="307.1" y="209">CLK</text>
<text x="301.3" y="210.4">1</text>
<text x="307.1" y="211.6">CLR</text>
<text x="316" y="211.6">Q</text>
<text x="322.4" y="210.4">6</text>
</g>
<g font-size="2.2" fill="#808080">
<text x="279.4" y="20.7">If a parity error is detected, software should wait for the keyboard to finish sending data before reading the data register. (approx. 1ms)</text>
<text x="279.4" y="22.9">This inhibits the keyboard clock and allows the shift registers to resync with the next transmission, as they were reset when the interrupt was triggered.</text>
</g>
<g font-size="1.6" fill="#808080">
<text x="133.2" y="56.4">KB_DATA/3.2D</text>
<text x="372" y="58.9">KB_ERR/5.5B</text>
<text x="133.2" y="64">KB_DATA/3.7B</text>
<text x="133.2" y="76.7">BUFF_KB_CLOCK/3.2D</text>
<text x="133.2" y="88.1">KB_CLOCK/3.7C</text>
<text x="133.2" y="91.9">SHIELD/6.3D</text>
<text x="55.3" y="137.7">KB_DATA/3.2D</text>
<text x="49.5" y="150.3">BUFF_KB_CLOCK/3.2D</text>
<text x="51.7" y="168.1">KB_WRCYCLE/3.2C</text>
<text x="372" y="180.8">INT_KB/5.5B</text>
<text x="372" y="191">INT_KB/6.1B</text>
<text x="58.8" y="196.1">RST/1.2B</text>
<text x="372" y="196.1">KB_CLOCK/3.7C</text>
<text x="55.9" y="208.8">CS_KBR/5.3B</text>
</g>
</svg>
